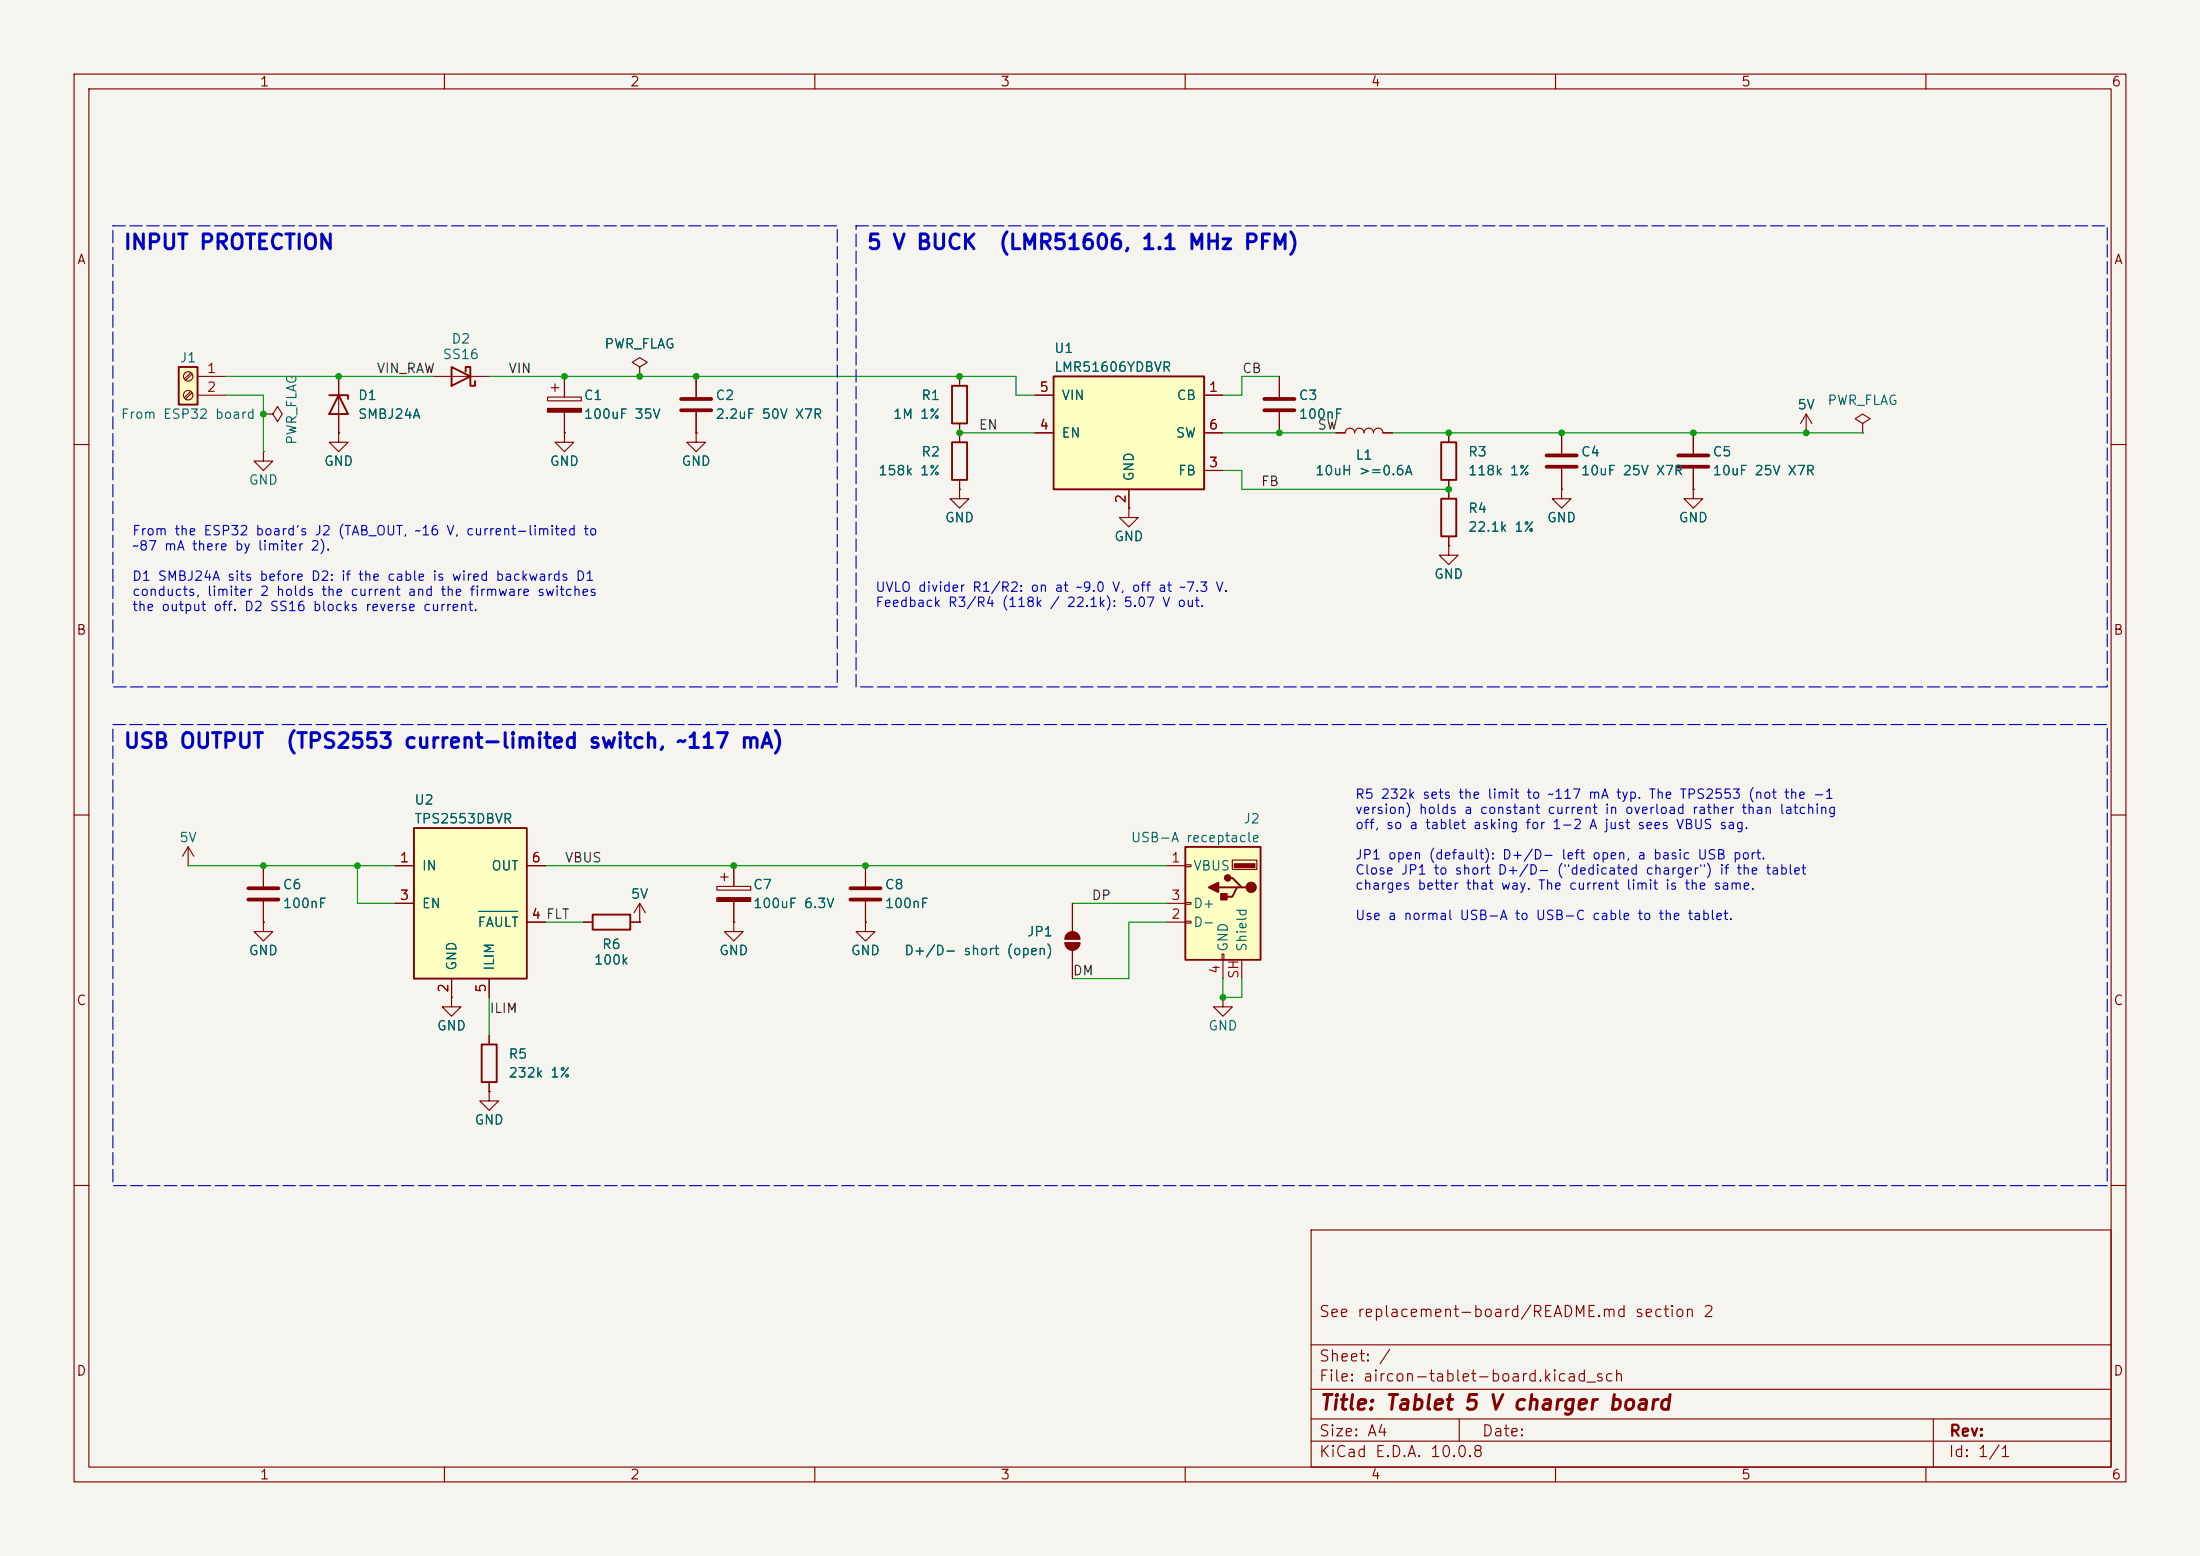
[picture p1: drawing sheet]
<svg xmlns="http://www.w3.org/2000/svg" width="297mm" height="210mm" viewBox="0 0 297 210" stroke-linecap="round" stroke-linejoin="round" font-family="sans-serif">
<path d="M0 0h297v210h-297z" fill="#f5f4ef" stroke="#f5f4ef" stroke-width=".14"/>
<g fill="none" stroke="#840000" stroke-width=".15">
<path d="M10 10h277v190h-277zM12 12h273v186h-273zM60 10v2M110 10v2M160 10v2M210 10v2M260 10v2M10 60h2M285 60h2M10 110h2M285 110h2M10 160h2"/>
<path d="M177 166h108v32h-108zM285 160h2M60 198v2M110 198v2M160 198v2M177 194.5h108M177 191.5h108M177 187.5h108M177 181.5h108M197 191.5v3M210 198v2M260 198v2"/>
<path d="M261 191.5v6.5"/>
</g>
<path d="M55.9 111.8h15.2v20.3h-15.2z" fill="#ffffc2"/>
<path d="M55.9 111.8h15.2v20.3h-15.2z" fill="none" stroke="#840000" stroke-width=".25"/>
<g fill="none" stroke="#840000" stroke-width=".15">
<path d="M94 50.8v2.8M94 55.6v2.8M25.4 116.8h.1M25.4 114.3l-.8 1.3M25.4 114.3l.8 1.3M25.4 114.3v2.5M35.6 116.8v2.8M53.3 116.8h2.6M71.1 116.8h2.6M35.6 124.5v1.2h1.2l-1.2 1.3-1.3-1.3h1.3M35.6 124.5h.1M35.6 121.7v2.8"/>
<path d="M53.3 121.9h2.6M61 132.1v2.5M66 132.1v2.5M71.1 124.5h2.6"/>
</g>
<path d="M64.6 123h5.3" fill="none" stroke="#006464" stroke-width=".15"/>
<path d="M91.9 53.8h4.1M91.9 55.4h4.1M33.5 119.9h4.1M33.5 121.4h4.1" fill="none" stroke="#840000" stroke-width=".51"/>
<path d="M160 114.3h10.2v15.2h-10.2z" fill="#ffffc2"/>
<path d="M44.4 53.3h2.6v.5M45.7 53.3l1.3 2.6h-2.6zM128.5 52.1h2.1v5.1h-2.1zM128.5 59.7h2.1v5.1h-2.1zM160 114.3h10.2v15.2h-10.2zM164.5 119.8h2.5M165.7 118.5h.7l1.2 1.3h.7M167.6 119.8h-.6l-.6 1.2h-1.3M80 123.4h5.1v2.1h-5.1z" fill="none" stroke="#840000" stroke-width=".25"/>
<g fill="#840000" stroke="#840000" stroke-width=".25">
<path d="M164.8 120.7h.8v.7h-.8z"/>
<path d="M163.2 119.8l1.3-.7v1.3z"/>
<circle cx="168.9" cy="119.8" r=".63"/>
<circle cx="165.7" cy="118.5" r=".38"/>
</g>
<g fill="#840000" stroke="#840000" stroke-width=".15">
<path d="M166.6 116.6h2.8v.5h-2.8z"/>
<path d="M143.8 127.3h2a1.02 1.02 0 0 1-1 1 1.02 1.02 0 0 1-1-1z"/>
<path d="M144.1 126a1.02 1.02 0 0 1 1.1-.2 1.02 1.02 0 0 1 .6 .9h-2l.1-.4z"/>
<path d="M73.9 55.1h4.6v.5h-4.6z"/>
<path d="M96.8 121.2h4.5v.5h-4.5z"/>
</g>
<g fill="none" stroke="#840000" stroke-width=".15">
<path d="M35.6 55.9h1.2l.7-1 .6 1-.6 1-.7-1M35.6 55.9h.1M45.7 58.4v1.3h1.3l-1.3 1.3-1.3-1.3h1.3M45.7 58.4h.1M45.7 50.8v7.6M73.9 53.6h4.6v.5h-4.6zM74.4 52.3h1M74.9 51.8v1M76.2 58.4v1.3h1.3l-1.3 1.3-1.3-1.3h1.3M76.2 58.4h.1M76.2 50.8v2.8M76.2 55.6v2.8"/>
<path d="M94 58.4v1.3h1.2l-1.2 1.3-1.3-1.3h1.3M94 58.4h.1M129.5 50.8v1.3M129.5 57.2v2.5M180.3 58.4h1.3a.64 .64 0 0 1 .6-.6 .64 .64 0 0 1 .7 .6 .64 .64 0 0 1 .6-.6 .64 .64 0 0 1 .6 .6 .64 .64 0 0 1 .7-.6 .64 .64 0 0 1 .6 .6 .64 .64 0 0 1 .7-.6 .64 .64 0 0 1 .6 .6h1.3M228.6 58.4v2.8M35.6 61v1.2h1.2l-1.2 1.3-1.3-1.3h1.3M35.6 61h.1M129.5 64.8v1.2M152.4 68.6v1.3h1.3l-1.3 1.2-1.3-1.2h1.3M152.4 68.6h.1M228.6 63.2v2.8"/>
<path d="M96.8 119.6h4.5v.5h-4.5zM97.3 118.4h1M97.8 117.9v1M99.1 116.8v2.8M157.5 116.8h2.5M160 116.7h.8v.3h-.8zM166.4 116.1h3.3v1.2h-3.3zM61 134.6v1.3h1.2l-1.2 1.3-1.3-1.3h1.3M61 134.6h.1M78.7 124.5h1.3M85.1 124.5h1.3M86.4 124.5h.1"/>
<path d="M86.4 121.9l-.8 1.3M86.4 121.9l.7 1.3M86.4 121.9v2.6M99.1 124.5v1.2h1.2l-1.2 1.3-1.3-1.3h1.3M99.1 124.5h.1M99.1 121.7v2.8M143.8 127.3h2M143.8 126.7h2M144.8 121.9v3.8M144.8 128.3v3.8M157.5 124.5h2.5M157.5 121.9h2.5"/>
<path d="M160 121.8h.8v.2h-.8zM160 124.3h.8v.3h-.8zM165 128.8h.2v.7h-.2zM165.1 129.5v2.6M167.6 129.5v2.6"/>
</g>
<path d="M226.6 61.5h4M226.6 63h4" fill="none" stroke="#840000" stroke-width=".51"/>
<path d="M142.2 50.8h20.4v15.2h-20.4z" fill="#ffffc2"/>
<path d="M142.2 50.8h20.4v15.2h-20.4z" fill="none" stroke="#840000" stroke-width=".25"/>
<g fill="none" stroke="#840000" stroke-width=".15">
<path d="M86.4 49.5l1-.6-1-.6-1.1 .6 1.1 .6v1.3M86.4 50.8h.1M139.7 53.3h2.5M139.7 58.4h2.5M162.6 53.3h2.5M162.6 58.4h2.5M129.5 66v1.3h1.3l-1.3 1.3-1.2-1.3h1.2M129.5 66h.1M152.4 66v2.6M162.6 63.5h2.5M116.8 116.8v2.8M116.8 124.5v1.2h1.3l-1.3 1.3-1.2-1.3h1.2"/>
<path d="M116.8 124.5h.1M116.8 121.7v2.8"/>
</g>
<path d="M114.8 119.9h4.1M114.8 121.4h4.1" fill="none" stroke="#840000" stroke-width=".51"/>
<path d="M24.1 49.5h2.6v5.1h-2.6z" fill="#ffffc2"/>
<path d="M24.1 49.5h2.6v5.1h-2.6zM61 49.5l2.5 1.3-2.5 1.3zM62.9 50.2v-.7h.6v2.6h.6v-.7M194.6 59.7h2v5.1h-2zM194.6 67.3h2v5.1h-2zM65 141h2.1v5.1h-2.1z" fill="none" stroke="#840000" stroke-width=".25"/>
<g fill="none" stroke="#840000" stroke-width=".15">
<path d="M25.8 50.3l-.9 .8M25.8 52.8l-.9 .9M25.9 50.5l-.8 .8M25.9 53l-.8 .8M26.7 50.8h3.8M26.7 53.3h3.8M45.7 58.4h.1M45.7 50.8v2.5M45.7 55.9v2.5M58.4 50.8h7.6M76.2 58.4h.1M76.2 50.8v2.8"/>
<path d="M76.2 55.6v2.8M86.4 50.8h.1M94 58.4h.1M94 50.8v2.8M94 55.6v2.8M129.5 50.8v1.3M129.5 57.2v2.5M139.7 53.3h2.5M139.7 58.4h2.5M162.6 53.3h2.5M162.6 58.4h2.5M172.7 50.8v2.8"/>
<path d="M172.7 55.6v2.8M180.3 58.4h1.3M186.7 58.4h1.3M195.6 58.4v1.3M210.8 58.4v2.8M228.6 58.4v2.8M243.8 58.4h.1M243.8 55.9l-.7 1.3M243.8 55.9l.8 1.3M243.8 55.9v2.5M251.5 57.2l1-.7-1-.6-1.1 .6 1.1 .7v1.2M251.5 58.4h.1"/>
<path d="M129.5 66h.1M129.5 64.8v1.2M152.4 68.6h.1M152.4 66v2.6M162.6 63.5h2.5M195.6 73.7v1.2h1.2l-1.2 1.3-1.3-1.3h1.3M195.6 73.7h.1M195.6 64.8v2.5M195.6 72.4v1.3M210.8 66v1.3h1.3l-1.3 1.3-1.3-1.3h1.3M210.8 66h.1M210.8 63.2v2.8"/>
<path d="M228.6 66v1.3h1.3l-1.3 1.3-1.3-1.3h1.3M228.6 66h.1M228.6 63.2v2.8M35.6 116.8v2.8M53.3 116.8h2.6M71.1 116.8h2.6M99.1 116.8v2.8M116.8 116.8v2.8M35.6 124.5h.1M35.6 121.7v2.8M53.3 121.9h2.6M61 134.6h.1"/>
<path d="M61 132.1v2.5M66 132.1v2.5M66 139.7v1.3M71.1 124.5h2.6M78.7 124.5h1.3M85.1 124.5h1.3M86.4 124.5h.1M99.1 124.5h.1M99.1 121.7v2.8M116.8 124.5h.1M116.8 121.7v2.8M144.8 121.9v3.8"/>
<path d="M144.8 128.3v3.8M165.1 134.6v1.3h1.3l-1.3 1.3-1.3-1.3h1.3M165.1 134.6h.1M66 147.3v1.3h1.3l-1.3 1.3-1.2-1.3h1.2M66 147.3h.1M66 146.1v1.2"/>
<circle cx="25.4" cy="50.8" r=".63"/>
<circle cx="25.4" cy="53.3" r=".63"/>
</g>
<path d="M170.7 53.8h4.1M170.7 55.4h4.1M208.8 61.5h4.1M208.8 63h4.1" fill="none" stroke="#840000" stroke-width=".51"/>
<g fill="none" stroke="#009600" stroke-width=".15">
<path d="M30.5 50.8h27.9M30.5 53.3h5.1v7.7M66 50.8h71.2v2.5h2.5M129.5 58.4h10.2M165.1 58.4h15.2M172.7 50.8h-5.1v2.5h-2.5M188 58.4h63.5M165.1 63.5h2.5v2.5h28M25.4 116.8h27.9M48.3 116.8v5.1h5M73.7 116.8h83.8M66 134.6v5.1"/>
<path d="M73.7 124.5h5M144.8 121.9h12.7M157.5 124.5h-5.1v7.6h-7.6M165.1 132.1v2.5h2.5v-2.5"/>
</g>
<path d="M15.2 30.5h97.8v62.2h-97.8zM115.6 30.5h168.9v62.2h-168.9zM15.2 97.8h269.3v62.2h-269.3z" fill="none" stroke="#0000c2" stroke-width=".15" stroke-dasharray="1.7 .6"/>
<path d="M64.6 123h5.3" fill="none" stroke="#006464" stroke-width=".15"/>
<g fill="#009600">
<circle cx="35.6" cy="116.8" r=".46"/>
<circle cx="48.3" cy="116.8" r=".46"/>
<circle cx="45.7" cy="50.8" r=".46"/>
<circle cx="35.6" cy="55.9" r=".46"/>
<circle cx="165.1" cy="134.6" r=".46"/>
<circle cx="76.2" cy="50.8" r=".46"/>
<circle cx="86.4" cy="50.8" r=".46"/>
<circle cx="94" cy="50.8" r=".46"/>
<circle cx="99.1" cy="116.8" r=".46"/>
<circle cx="116.8" cy="116.8" r=".46"/>
<circle cx="129.5" cy="50.8" r=".46"/>
<circle cx="129.5" cy="58.4" r=".46"/>
<circle cx="228.6" cy="58.4" r=".46"/>
<circle cx="243.8" cy="58.4" r=".46"/>
<circle cx="172.7" cy="58.4" r=".46"/>
<circle cx="195.6" cy="66" r=".46"/>
<circle cx="195.6" cy="58.4" r=".46"/>
<circle cx="210.8" cy="58.4" r=".46"/>
</g>
<g font-size="2" fill="#0000c2">
<text x="16.6" y="34.2">INPUT PROTECTION</text>
<text x="116.9" y="34.2">5 V BUCK</text>
<text x="134.7" y="34.2">(LMR51606, 1.1 MHz PFM)</text>
<text x="16.6" y="101.5">USB OUTPUT</text>
<text x="38.5" y="101.5">(TPS2553 current-limited switch, ~117 mA)</text>
</g>
<text font-size="2" fill="#840000" x="178" y="190.8">Title: Tablet 5 V charger board</text>
<g font-size="1.5" fill="#840000">
<text x="178" y="178.1">See replacement-board/README.md section 2</text>
<text x="178" y="184.1">Sheet: /</text>
<text x="178" y="186.8">File: aircon-tablet-board.kicad_sch</text>
<text x="178" y="197">KiCad E.D.A. 10.0.8</text>
<text x="178" y="194.2">Size: A4</text>
<text x="200" y="194.2">Date:</text>
<text x="263" y="197">Id: 1/1</text>
<text x="263" y="194.2">Rev:</text>
</g>
<g font-size="1.3" fill="#840000">
<text x="35" y="12">1</text>
<text x="85" y="12">2</text>
<text x="135" y="12">3</text>
<text x="185" y="12">4</text>
<text x="235" y="12">5</text>
<text x="285" y="12">6</text>
<text x="10.3" y="36">A</text>
<text x="285.3" y="36">A</text>
<text x="10.2" y="86">B</text>
<text x="285.2" y="86">B</text>
<text x="10.2" y="136">C</text>
<text x="285.2" y="136">C</text>
<text x="10.2" y="186">D</text>
<text x="285.2" y="186">D</text>
<text x="35" y="200">1</text>
<text x="85" y="200">2</text>
<text x="135" y="200">3</text>
<text x="185" y="200">4</text>
<text x="235" y="200">5</text>
<text x="285" y="200">6</text>
</g>
<g font-size="1.3" fill="#006464">
<text x="60.9" y="46.7">D2</text>
<text x="81.5" y="47.4">PWR_FLAG</text>
<text x="142.2" y="48">U1</text>
<text x="24.2" y="49.2">J1</text>
<text x="59.7" y="48.8">SS16</text>
<text x="142.2" y="50.5">LMR51606YDBVR</text>
<text x="16.2" y="56.8">From ESP32 board</text>
<text x="48.2" y="54.3">D1</text>
<text x="48.2" y="56.8">SMBJ24A</text>
<text x="78.7" y="54.3">C1</text>
<text x="78.7" y="56.8">100uF 35V</text>
<text x="96.5" y="54.3">C2</text>
<text x="96.5" y="56.8">2.2uF 50V X7R</text>
<text x="120.5" y="56.8">1M 1%</text>
<text x="124.3" y="54.3">R1</text>
<text x="143.2" y="59.4">EN</text>
<text x="143.2" y="54.3">VIN</text>
<text x="158.7" y="59.4">SW</text>
<text x="158.8" y="54.3">CB</text>
<text x="175.2" y="54.3">C3</text>
<text x="175.2" y="56.8">100nF</text>
<text x="242.6" y="55.6">5V</text>
<text x="246.6" y="55">PWR_FLAG</text>
<text x="33.5" y="65.7">GND</text>
<text x="40.3" y="60.1" transform="rotate(-90 40.3 60.1)">PWR_FLAG</text>
<text x="43.7" y="63.2">GND</text>
<text x="74.1" y="63.2">GND</text>
<text x="91.9" y="63.2">GND</text>
<text x="118.5" y="64.5">158k 1%</text>
<text x="124.3" y="61.9">R2</text>
<text x="153.4" y="65.1" transform="rotate(-90 153.4 65.1)">GND</text>
<text x="159" y="64.5">FB</text>
<text x="177.5" y="64.5">10uH &gt;=0.6A</text>
<text x="182.9" y="62.4">L1</text>
<text x="198.1" y="61.9">R3</text>
<text x="198.1" y="64.5">118k 1%</text>
<text x="213.3" y="61.9">C4</text>
<text x="213.3" y="64.5">10uF 25V X7R</text>
<text x="231.1" y="61.9">C5</text>
<text x="231.1" y="64.5">10uF 25V X7R</text>
<text x="127.5" y="70.8">GND</text>
<text x="198.1" y="69.5">R4</text>
<text x="208.8" y="70.8">GND</text>
<text x="226.5" y="70.8">GND</text>
<text x="150.3" y="73.4">GND</text>
<text x="198.1" y="72.1">22.1k 1%</text>
<text x="193.5" y="78.4">GND</text>
<text x="24.1" y="114">5V</text>
<text x="55.9" y="108.9">U2</text>
<text x="55.9" y="111.5">TPS2553DBVR</text>
<text x="152.6" y="114">USB-A receptacle</text>
<text x="167.8" y="111.5">J2</text>
<text x="56.9" y="117.8">IN</text>
<text x="66.2" y="117.8">OUT</text>
<text x="161" y="117.8">VBUS</text>
<text x="38.1" y="120.3">C6</text>
<text x="38.1" y="122.9">100nF</text>
<text x="56.9" y="122.9">EN</text>
<text x="64.4" y="125.4">FAULT</text>
<text x="85.1" y="121.6">5V</text>
<text x="101.6" y="120.3">C7</text>
<text x="101.6" y="122.9">100uF 6.3V</text>
<text x="119.4" y="120.3">C8</text>
<text x="119.4" y="122.9">100nF</text>
<text x="161" y="125.4">D-</text>
<text x="161" y="122.9">D+</text>
<text x="33.5" y="129.2">GND</text>
<text x="61.9" y="131.1" transform="rotate(-90 61.9 131.1)">GND</text>
<text x="67" y="131.1" transform="rotate(-90 67 131.1)">ILIM</text>
<text x="80.1" y="130.5">100k</text>
<text x="81.2" y="128.4">R6</text>
<text x="97" y="129.2">GND</text>
<text x="114.8" y="129.2">GND</text>
<text x="122" y="129.2">D+/D- short (open)</text>
<text x="138.6" y="126.7">JP1</text>
<text x="166.1" y="128.6" transform="rotate(-90 166.1 128.6)">GND</text>
<text x="168.6" y="128.6" transform="rotate(-90 168.6 128.6)">Shield</text>
<text x="58.9" y="139.4">GND</text>
<text x="68.6" y="143.2">R5</text>
<text x="163" y="139.4">GND</text>
<text x="68.6" y="145.7">232k 1%</text>
<text x="64" y="152.1">GND</text>
</g>
<g font-size="1.3" fill="#a90000">
<text x="27.8" y="50.7">1</text>
<text x="27.8" y="53.2">2</text>
<text x="140.2" y="53.2">5</text>
<text x="163.1" y="53.2">1</text>
<text x="140.2" y="58.3">4</text>
<text x="163.1" y="58.3">6</text>
<text x="163.1" y="63.4">3</text>
<text x="152.3" y="68" transform="rotate(-90 152.3 68)">2</text>
<text x="53.9" y="116.7">1</text>
<text x="71.7" y="116.7">6</text>
<text x="158" y="116.7">1</text>
<text x="53.9" y="121.8">3</text>
<text x="71.7" y="124.3">4 FLT</text>
<text x="71.7" y="124.3">4</text>
<text x="158" y="124.3">2</text>
<text x="158" y="121.8">3</text>
<text x="165" y="131.5" transform="rotate(-90 165 131.5)">4</text>
<text x="60.8" y="134.1" transform="rotate(-90 60.8 134.1)">2</text>
<text x="65.9" y="134.1" transform="rotate(-90 65.9 134.1)">5</text>
<text x="167.5" y="132.2" transform="rotate(-90 167.5 132.2)">SH</text>
</g>
<g font-size="1.3" fill="#0f0f0f">
<text x="50.8" y="50.7">VIN_RAW</text>
<text x="68.6" y="50.7">VIN</text>
<text x="167.6" y="50.7">CB</text>
<text x="132.1" y="58.3">EN</text>
<text x="177.8" y="58.3">SW</text>
<text x="170.2" y="65.9">FB</text>
<text x="76.2" y="116.7">VBUS</text>
<text x="147.3" y="121.8">DP</text>
<text x="144.8" y="132">DM</text>
<text x="66" y="137">ILIM</text>
</g>
<g font-size="1.3" fill="#0000c2">
<text x="17.8" y="72.6">From the ESP32 board's J2 (TAB_OUT, ~16 V, current-limited to</text>
<text x="17.8" y="74.6">~87 mA there by limiter 2).</text>
<text x="17.8" y="78.7">D1 SMBJ24A sits before D2: if the cable is wired backwards D1</text>
<text x="17.8" y="80.8">conducts, limiter 2 holds the current and the firmware switches</text>
<text x="17.8" y="82.8">the output off. D2 SS16 blocks reverse current.</text>
<text x="118.1" y="80.2">UVLO divider R1/R2: on at ~9.0 V, off at ~7.3 V.</text>
<text x="118.1" y="82.2">Feedback R3/R4 (118k / 22.1k): 5.07 V out.</text>
<text x="182.9" y="108.1">R5 232k sets the limit to ~117 mA typ. The TPS2553 (not the -1</text>
<text x="182.9" y="110.2">version) holds a constant current in overload rather than latching</text>
<text x="182.9" y="112.2">off, so a tablet asking for 1-2 A just sees VBUS sag.</text>
<text x="182.9" y="116.3">JP1 open (default): D+/D- left open, a basic USB port.</text>
<text x="182.9" y="118.4">Close JP1 to short D+/D- (&quot;dedicated charger&quot;) if the tablet</text>
<text x="182.9" y="120.4">charges better that way. The current limit is the same.</text>
<text x="182.9" y="124.5">Use a normal USB-A to USB-C cable to the tablet.</text>
</g>
</svg>
